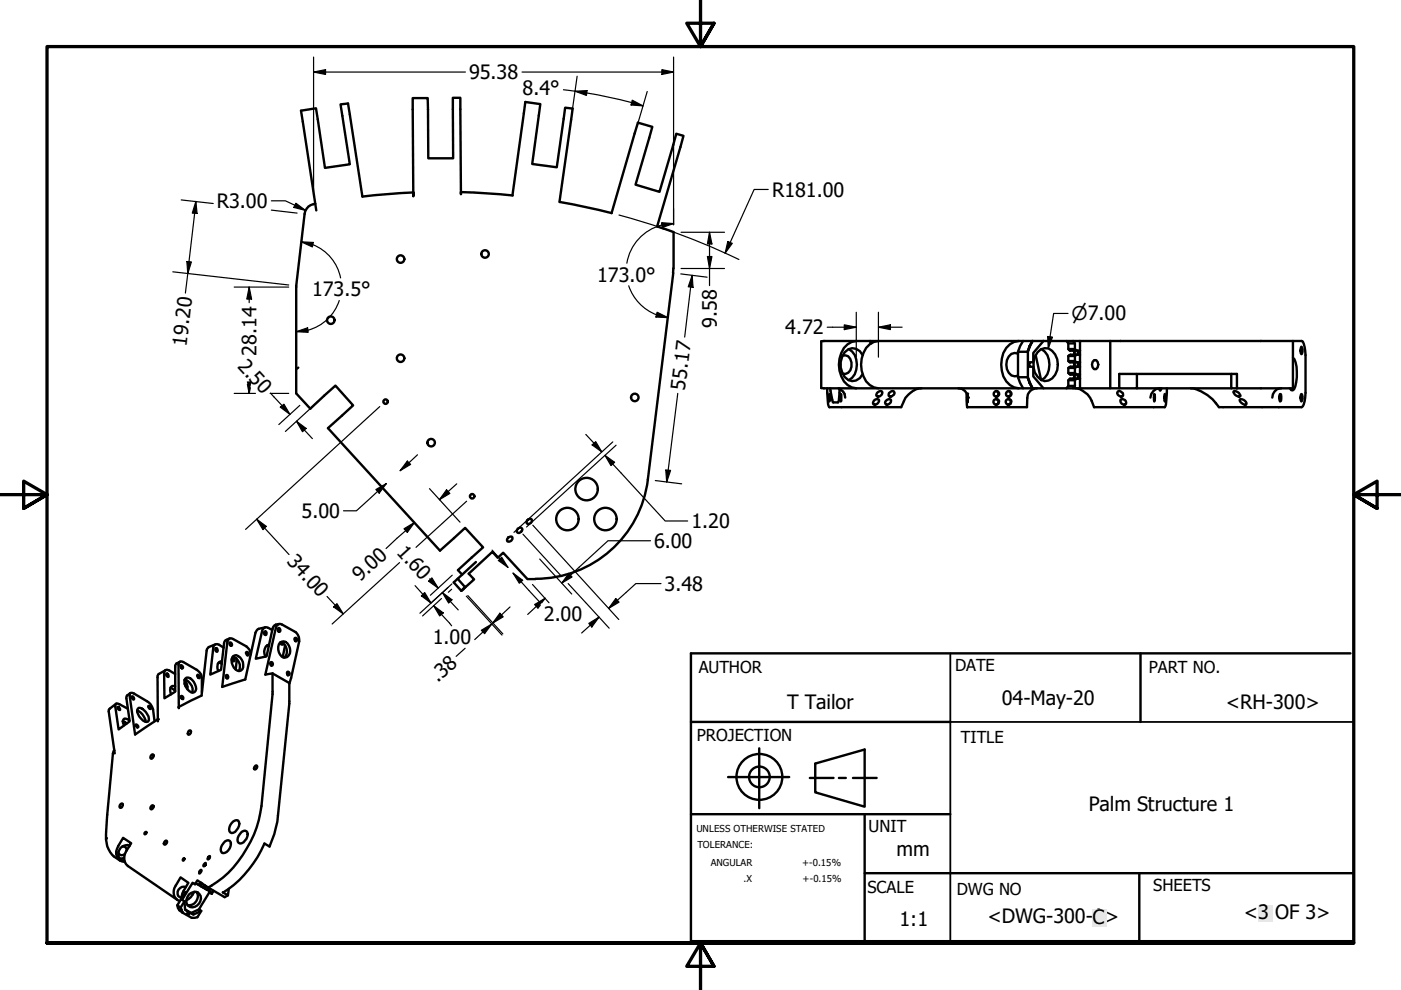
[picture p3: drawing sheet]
<svg xmlns="http://www.w3.org/2000/svg" width="297mm" height="210mm" viewBox="0 0 297 210" stroke-linecap="round" stroke-linejoin="round" font-family="sans-serif">
<!-- layer: Visible (ANSI) -->
<g fill="none" stroke="#000" stroke-width=".51">
<path d="M66.9 43.2h-.2a2.41 2.41 0 0 0-2.1 2.2l-1.8 15.2v22.8l3 3.2 5.3-4.8 3.8 4.2-5.4 4.8 23.8 25.9 5.3-4.8 3.8 4.1-5.3 4.9 .9 .9M76.8 41.7l-3-19.8-1.6 .2 2 12.7-5.3 .8-1.9-12.6-3.2 .5 3.3 21.1M87.7 40.8l-10.8 .9M97.7 40.7v.5l-.1-20.5h-1.6l.1 12.9h-5.3l-.1-12.8h-3.2l.1 20.8v-.8M97.8 40.7l10.9 .7M108.6 41.4l2.8-19.8 3.2 .5-1.8 12.7 5.2 .7 1.8-12.7 1.6 .2-2.8 19.8M118.7 42.8l6 1.2 5 1.2M129.7 45.2l5.6-19.2 3 .9-3.6 12.3 5.1 1.5 3.6-12.3 1.5 .4-5.6 19.2M139.4 48l3.4 1.2M142.7 57.9l-5.3 43.8M142.7 56.9v1M142.8 49.2v7.7"/>
<path d="M63.2 77.9l-.4 .4M178.6 75.4a1.44 1.44 0 0 1 1.9 1.5 1.78 1.78 0 0 1-1.9 2.3M180 74a4 4 0 0 1 0 6.6M181.5 72.3a3.7 3.7 0 0 0-3.1 2.5 6 6 0 0 0 1.3 6.8l.9 .5 .9 .2M182.9 75.3a2.26 2.26 0 0 0-2.3-1.5 2.26 2.26 0 0 0-2 1.8 4.1 4.1 0 0 0 1.2 5 2.2 2.2 0 0 0 3.1-1.3M184.5 72.3l.1 .6M186.2 72.3a3.7 3.7 0 0 0-3.1 2.5 6 6 0 0 0 1.3 6.8l.9 .5 .9 .2M215.8 80l1.1 2.3M215.8 75a1.74 1.74 0 0 0-2.3 1.4 2.9 2.9 0 0 0 .9 3.2l.7 .2 .7-.1M215.8 74.6h2.1v5.4h-2.1M215.8 74.6v5.4M216 72.3a4 4 0 0 0-3.6 3.7 5.2 5.2 0 0 0 2.6 6.1l1 .2"/>
<path d="M216.9 72.3l-.6 1.1-.5 1.2M217.9 80l.4 1.2M218.3 73.4l-.4 1.2M218.4 73.4l-.5 1.2M218.9 72.3l-.6 1.1M219.6 75.3l1.1 5.3M220 74.7a2.15 2.15 0 0 1 3.7 .5 3.9 3.9 0 0 1-1.4 5.5 2.46 2.46 0 0 1-2.9-1.7 4.5 4.5 0 0 1 .6-4.3zM220.8 74a4 4 0 0 1 0 6.6M221.2 72.3l-47.1 .1v9.9h63.2M221.2 72.3h54.8a2.53 2.53 0 0 1 .7 2.1l.1 8.9a4.5 4.5 0 0 1-.8 3h-17.6a9 9 0 0 0-5.9-4M221.2 72.3l-2.1 2.5v2h-.9v1h.9v2l2.1 2.5M226.1 72.3l.4 .5v1.2"/>
<path d="M226.5 79.1h1.4l.4 .3h-1.4zM226.5 75.5v1.1M226.5 78v1.1M226.5 72.8h1.4M226.9 74.3l.1-.1 .5 .1M226.9 76.8h.6M227 75.2l-.1 .2 .7-.2M227 75.2l-.5 .3h1.4l.4-.3M227 77.8l-.1 .1 .7-.1M227 77.8l-.5 .2h1.4l.4-.2M227 79.4l-.1-.2 .7 .2M227 75.2h1.3"/>
<path d="M227 77.8h1.3M227.5 72.3l.4 .5v1.2M227.8 79.4v.9M227.8 76.8v1M227.8 74.3v.9M227.9 74.3l-.1 .2 .1 .7-.1-.4zM227.9 76.8l-.1 .3 .1 .7-.1-.5zM227.9 79.4l-.1 .4 .1 .5M227.9 75.5v1.1M227.9 78v1.1M228.2 74.3l-.3-.3h-1.4l.3 .3h2.2M228.2 76.8l-.3-.2h-1.4l.3 .2h2.2"/>
<path d="M228.3 77.8h.7v1.6h-.7M228.3 75.2h.7v1.6M228.4 74.3l.1 .3v.6M228.4 76.8l.1 1M228.5 79.4l-.1 .9M229 72.3v2.9M229 76.8v1M229 79.4v2.9M232 76.4h.4a1.24 1.24 0 0 1 0 1.9h-.4a1.24 1.24 0 0 1 0-1.9zM235.4 72.3v10M241 79.3v3h-3.7v-3h25v3M261 79.3v3h1.3"/>
<path d="M274.1 72.3v10h-11.8M274.1 75.9a4.1 4.1 0 0 1 .9 2.9 8.4 8.4 0 0 1-.6 3.7l-.3 .3-.4-.1-.2-.4M275.9 73.5a1.24 1.24 0 0 1 0 1.6 1.75 1.75 0 0 1 0-1.6zM175.4 82.3l.1 1.9a3.2 3.2 0 0 0 .3 2.1h15.3a5.1 5.1 0 0 1 4.3-4M175.8 83.5l.2 .5-.2 1.1-.1-.8zM176 82.3l.7 3h1l.1-.2 .2-2.7M177.8 82.3a2.13 2.13 0 0 1 1.4 2M178.2 83.5l.2 .1v1.4l-.2 .1zM185.4 84.8a.67 .67 0 0 1 1 0 .8 .8 0 0 1-.4 .8 .8 .8 0 0 1-.9 0zM185.9 83.3a.72 .72 0 0 1 1.2-.1 .8 .8 0 0 1-.4 .7 .8 .8 0 0 1-.9 0zM188 84.8a.61 .61 0 0 1 .9 0 .9 .9 0 0 1-1.1 1l-.2-.5zM188.5 83.3a.72 .72 0 0 1 1.1-.1 .89 .89 0 0 1-1.1 .8l-.1-.1z"/>
<path d="M203.2 82.3a1.95 1.95 0 0 1 2 2M205 83.5v1.6zM205 83.5v1.8l.1-1.5M205.2 83.9v1.2v-1.2M211.2 82.9l.4 .2 .1 .4-.1 .4-.4 .2M211.2 84.6l.4 .2 .1 .4-.1 .4-.5 .2M213.8 82.9l.4 .2 .1 .4-.1 .4-.4 .2M213.8 84.6l.4 .2 .1 .4-.1 .4-.5 .2M218.3 81.2l.6 1.1M218.4 81.2l.5 1.1M219.9 82.3a2.05 2.05 0 0 0-2.1 2.1l-.1 1.9h-12.5a1.22 1.22 0 0 1-.2-1.2v-1.6M226.5 80.6v1.2l-.4 .5"/>
<path d="M226.5 81.8h1.4M226.9 80.3h.6M227.5 80.3h1.5M227.5 80.3h-.7l-.3 .3h1.4l.3-.3M227.9 80.6v1.2l-.4 .5M227.9 82.3a4.7 4.7 0 0 1 4.1 4h15a10.2 10.2 0 0 0 .4-4M237 83a.8 .8 0 0 1 .9 .2 .8 .8 0 0 1 .1 .8 .77 .77 0 0 1-.8-.2 .77 .77 0 0 1-.2-.8zM237.6 84.8a.73 .73 0 0 1 .9 0 .73 .73 0 0 1 .1 1 .84 .84 0 0 1-1-1zM241 82.3h20M244.7 83.5l.2 .5-.2 1.1zM245.7 82.3l.3 .5 .3-.5M245.9 82.3a2.06 2.06 0 0 0-2 2"/>
<path d="M247 83.5l.1 .5-.1 1.1-.2-.8zM261.6 83a1.18 1.18 0 0 1 1.4 1 1.18 1.18 0 0 1-1.4-1zM262.9 84.7a1.07 1.07 0 0 1 1.3 1.1 1.17 1.17 0 0 1-1.3-1.1zM271.4 83.5l.2 .1a1.65 1.65 0 0 1-.2 1.5 1.75 1.75 0 0 1 0-1.6zM271.7 82.3a1.84 1.84 0 0 0-2 2M275.9 83.5a1.24 1.24 0 0 1 0 1.6 1.75 1.75 0 0 1 0-1.6zM100.9 119.2l-3.9 3.5 1.6 1.8 1.9-1.7-1.1-1.2 5-4.6 1.1 1.3 1.2-1.1 5.1 5.6h1.7M107.8 114l.6-.2 .2 .2a.77 .77 0 0 1-1 .8l-.1-.5zM109.8 112l.4-.1a.45 .45 0 0 1 .5 .5l-.2 .3-.6 .3-.4-.3zM111.9 110.2l.4-.2 .4 .1 .1 .4-.3 .4-.4 .2-.4-.1-.1-.4zM137.4 101.7a24 24 0 0 1-23.8 21M45.7 136.6l-1.4 .6-.4 .4-1.2 9.9-4.8 2.4v.2l-.1-9.2a.61 .61 0 0 1 .3-.6 .61 .61 0 0 1 .8 .1l2.8 1.6a2.23 2.23 0 0 1 1.1 1.8v3"/>
<path d="M45.7 137.4l.4 .2 .1 .3-.2 .3a.53 .53 0 0 1-.3-.8zM48.7 135.4l-.9 .4-.2 .3-.7 5.9-2.3 1 .6-5.6a.77 .77 0 0 1 .4-.7 .77 .77 0 0 1 .8 0l1 .6M48.7 136.2h.1a.5 .5 0 0 1 .3 .7 .48 .48 0 0 1-.4-.7zM49.3 139.5l.4 .2v.5l-.4-.1-.2-.2zM49.3 139.2a2.16 2.16 0 0 1 1.3 3.1M49.4 139.2a.99 .99 0 0 1 1.5 .2 2.01 2.01 0 0 1 .2 2.7 1.65 1.65 0 0 1-2-1.5v-.6zM50.1 139.5l-.1 2.5M52.2 138.3l.2-.1a.45 .45 0 0 1 .2 .8l-.3-.3zM56.1 133.9l.4 .2v.5l-.2 .1-.4-.4zM56.3 133l-1.7 .4-.4 .7-2.2 10-4.9 1.5 1.1-9.5a.76 .76 0 0 1 .4-.7 .76 .76 0 0 1 .8 .1l2.9 1.6a2.04 2.04 0 0 1 .8 1.7M56.6 136.9l.4 .1M57 136.7a1.75 1.75 0 0 0-.7 2.5"/>
<path d="M58.9 133.3l.2-.2a.51 .51 0 0 1 .2 .9 .48 .48 0 0 1-.4-.7zM59.2 132.3a1.24 1.24 0 0 0-1.4 1l-1.3 5.9-2.3 .5 1.4-5.9a.92 .92 0 0 1 1.3-.7l.8 .5M59.4 136.2a1.19 1.19 0 0 1 1.9 .7 1.53 1.53 0 0 1 .2 1.7 1.53 1.53 0 0 1-1.4 .8 2.23 2.23 0 0 1-.7-3.2zM60.1 136.4l-.1 .2h-.4l-.1-.4a1.97 1.97 0 0 1 .8 3.2M60.5 136.8l-.6 2.5M62.5 135.3h.4l.1 .2-.2 .5a.49 .49 0 0 1-.3-.7zM97 122.7l-.8 .8 1.6 1.8 .4-.4M98.6 124.5l-.8 .8M98.7 124.5l-.5 .4M24.3 159.1l-.4 .7-1.4 15.9a7.1 7.1 0 0 0 1.2 5.5l1.8 1.3M24.6 149.2l-1.5 1.3 1.2 9.2M25 149.9a.55 .55 0 0 1 .5 .6h-.4z"/>
<path d="M26.9 153.4l-.9-.5 .7 .6M27.4 152.8a.88 .88 0 0 0-1.2-.2l-.2 .3 .3 .9M27.6 147l-.8 .7 .7 5.2-2.4 1.8-.7-5.2 .4-.4 .2 .1 2.1 1.1M27.9 147.7h.4l.1 .6a.53 .53 0 0 1-.5-.6zM28.8 153.6a.45 .45 0 0 1 .5 .6l-.4-.2zM29.1 150.7a2.86 2.86 0 0 1 1.8 2.3M29.2 150.3l.2-.2a2.66 2.66 0 0 1 2.2 2.7l-.2 .2a2.26 2.26 0 0 1-2.3-2zM31.4 149.7a.47 .47 0 0 1 .5 .6l-.3-.2zM35.1 142.1l-1.4 .8-.3 .4 .1 9.6v-.4l-4.9 3.2-1.1-8.5 .1-.2 .1-.1 .7 .1 2.8 1.7 .7 .6 .5 1.1 .4 2.5M35.3 142.8a.46 .46 0 0 1 .4 .3 .46 .46 0 0 1-.1 .4l-.4-.3zM36.1 145.8l1 .7M37.1 145.5a.82 .82 0 0 0-.9 .2 .82 .82 0 0 0-.1 1l.2 .5"/>
<path d="M38.2 140.3l-.8 .4-.3 .4v5.6l-2.2 1.4v-5.7l.1-.3 .5-.1 1.6 .9M38.3 141.1l.1-.1 .4 .4-.1 .3a.47 .47 0 0 1-.4-.6zM38.4 147.6h.3l.2 .3-.1 .3a.47 .47 0 0 1-.4-.6zM39.1 144.2l.6 1.1 .1 .8M39.1 144.9l.2 .6M39.2 144.1a2.55 2.55 0 0 1 1.6 2.7M39.3 143.9a.97 .97 0 0 1 1.4 .2 1.99 1.99 0 0 1 .6 2.6 1.82 1.82 0 0 1-2.1-1.6l-.1-.9zM40 155l.4-.1a.57 .57 0 0 1-.5 .8zM41.8 143.1l.2-.1 .4 .4-.1 .4a.56 .56 0 0 1-.5-.7zM46.4 140.5l.6 .3M47.1 140.2a1.13 1.13 0 0 0-1 1.6l.2 .5M47.9 143.2h.4l.1 .2-.1 .5a.49 .49 0 0 1-.4-.7z"/>
<path d="M57.3 140.4h.4l.1 .3-.1 .4-.4-.2zM57.8 142.8l3.5 2v4.4l-2.4 23.7a22.9 22.9 0 0 1-1.8 6.6l-1-.6a22.2 22.2 0 0 1-8.9 10.3l1.1 .6 .2-1.4M57.8 142.8v4.4l-2.4 23.7a24.5 24.5 0 0 1-9.4 16.1l-1.9 1.2-2.3-1.5-.5 .8-.5-.3-2.2 3.6 .5 .3-.8 1.3-.7-.5 1.7-2.8M57.8 142.8l-1.5 .2 2.2-9.9a.92 .92 0 0 1 1.3-.7l2.9 1.6a2.26 2.26 0 0 1 .7 2l-2.1 8.9M60.9 142.5l.2-.1 .3 .3-.2 .5-.3-.2zM22.7 177.7l-.2 .3M25.6 170.5l.4-.1a.57 .57 0 0 1-.6 .8v-.5zM25.9 179.5a.73 .73 0 0 1 1 .8M27.2 179.2l.2 .3M27.5 179.3a1.83 1.83 0 0 0-2.1 .7 1.83 1.83 0 0 0 .1 2.2l.9 .3M30.7 176.6l.3-.2 .1 .1-.3 .4-.2-.1zM32.1 170.9l.4-.1a.54 .54 0 0 1-.6 .7v-.4z"/>
<path d="M32.1 160.1l.4-.1a.57 .57 0 0 1-.6 .8v-.5zM35 178.3h.4a.54 .54 0 0 1-.6 .7v-.4zM47.7 178.4l.7-.2a1.26 1.26 0 0 1 0 2.1 1.21 1.21 0 0 1-1.3 .5 1.85 1.85 0 0 1 .6-2.4zM49.5 174.2l.7-.3a.82 .82 0 0 1 .5 1.2 2.28 2.28 0 0 1-1.6 1.5 1.26 1.26 0 0 1 0-2.1zM51.2 176.4l.7-.3a1.21 1.21 0 0 1 0 2.1 .89 .89 0 0 1-1.5 .3 2.07 2.07 0 0 1 .8-2.1zM54.1 162.4l.4-.1a.54 .54 0 0 1-.6 .8v-.4zM25.1 180.6a.78 .78 0 0 0 .5 .7 .78 .78 0 0 0 .9-.2M26.3 181.9l-1 .1M26.5 182.7a2.04 2.04 0 0 1-1.8-1.2 2.04 2.04 0 0 1 .4-2.1l1-1.8 1.7 1.2a4.2 4.2 0 0 0-1.3 4l.6 .8 10.5 7.2M38.3 192.4l.4 1.1zM38.5 190.4a5.4 5.4 0 0 1 1.4-3.2l-1.6-1.2-1 1.7a2.13 2.13 0 0 0 .8 3.3M38.9 182l.2 .1-.3 .4z"/>
<path d="M39.1 191.1l.1 1.8 .7 .4M39.2 192.8l.7 .5-.3 .5 .3 .2-.2-.2M39.4 188.1a1.28 1.28 0 0 0-1.5 .5 1.28 1.28 0 0 0 .2 1.6l.4 .1M39.8 193.1l.5 .4-.4 .5M40.1 189.6a1.45 1.45 0 0 1 2.1-.2 1.45 1.45 0 0 1 0 2.2 1.45 1.45 0 0 1-1.5 .8 1.45 1.45 0 0 1-1.2-1.2l.1-.5zM40.3 193.5l.7 .4M41.2 189.1a3.7 3.7 0 0 1-1.7 1.8M41.3 187.5l.4-.1 .4 .2M41.7 189.1a1.88 1.88 0 0 1-.1 2 1.88 1.88 0 0 1-1.8 .8M42.1 187.6l.5 .3 .1-.2M42.2 192.8l-1.7 .8-.7-.4M42.4 187.5l-.2 .1"/>
<path d="M42.4 187.5l.3 .2M42.5 184.5l.2-.1v.2l-.5 .6zM42.5 187.1l-.4 .5M42.6 187.9l.4 .2M42.6 187.2l-.2 .3M42.7 193.1l-1.7 .8-.5-.3M42.9 187.3l-.2 .4M43 188.1l.5 .3v-.2M43.2 183.2l.4-.2v.4l-.4 .3zM43.2 188l-.1 .1M43.2 188l.3 .2M43.4 187.7l-.4 .4"/>
<path d="M43.4 187.7l-.2 .3M43.5 188.4l.4 .3 .2-.2M43.7 187.9l-.2 .3M43.9 188.6l.5 .3v-.2M44.1 188.5l-.1 .1M44.1 188.2l3.5 2 .7-.4M44.3 188.3l-.2 .2 .3 .2 .2-.3M44.3 188.2l-.2 .3M44.3 181.5h.2l-.1 .5-.3 .2-.1-.2zM44.3 188.9l.1 .3M44.4 188.9l.4 .3 .1 .3M45.3 188.9l-.4 .6-.5-.3-2.2 3.6 .5 .3-.9 1.4-1.2 .1-1.9-1.1-.7-.5-.4-1.1"/>
<circle cx="84.9" cy="54.9" r=".79"/>
<circle cx="102.8" cy="53.9" r=".79"/>
<circle cx="70.1" cy="67.9" r=".79"/>
<circle cx="84.9" cy="75.9" r=".79"/>
<circle cx="81.8" cy="85.2" r=".48"/>
<circle cx="91.4" cy="93.9" r=".79"/>
<circle cx="134.6" cy="84.3" r=".79"/>
<circle cx="211.2" cy="85.2" r=".62"/>
<circle cx="211.3" cy="83.5" r=".59"/>
<circle cx="213.8" cy="85.2" r=".62"/>
<circle cx="213.9" cy="83.5" r=".59"/>
<circle cx="100.1" cy="105.2" r=".48"/>
<circle cx="120.3" cy="110" r="2.38"/>
<circle cx="124.4" cy="103.7" r="2.38"/>
<circle cx="128.4" cy="110" r="2.38"/>
</g>
<g fill="#000">
<circle cx="205" cy="83.5" r=".25"/>
<circle cx="205.2" cy="84.3" r=".25"/>
<circle cx="33.5" cy="152.5" r=".25"/>
</g>
<!-- layer: Border (ANSI) -->
<path d="M148.5 -.1v10l-2.9-5h5.8l-2.9 5 2.9-5M0 104.9h10l-5-2.9v5.8l5-2.9-5 2.9M297 104.9h-10l5-2.9v5.8l-5-2.9 5 2.9M10 199.9v-190h277v190h-277h277M151.4 204.9l-2.9-5 2.9 5h-5.8l2.9-5v10" fill="none" stroke="#000" stroke-width=".7"/>
<!-- layer: Title (ANSI) -->
<g fill="none" stroke="#000" stroke-width=".51">
<path d="M241.8 138.5v14.6M286.3 138.5h-139.8v61.1h140.5M146.5 153.1h55M161 158.7v12.7M146.5 172.6h55M154.4 164.8h12.9M171.7 164.9h5M172.8 161.9l10.5-3v12.1l-10.5-3zM177.9 164.9h1.4M180.8 164.9h5.1M183.3 172.6v27.3M183.3 185.1h103.5"/>
<path d="M241.6 185.1v14.8"/>
<circle cx="161" cy="164.7" r="4.9"/>
<circle cx="161" cy="164.7" r="2.19"/>
</g>
<path d="M201.5 138.5v61.1M201.5 153.1h85.3M139.3 199.9h147.5" fill="none" stroke="#000" stroke-width=".38"/>
<!-- layer: Dimension (ANSI) -->
<g fill="none" stroke="#000" stroke-width=".25">
<path d="M66.5 15.3l2.5-.5v1zM66.5 15.3h32.2M66.5 12.1v29.6M110.7 15.3h32.1M119.5 19l6.8 1 7.6 1.8M121.9 19.3l2.6-.1-.2 1zM122.4 16.2l-1.1 7.6M137.2 19.4l-2.1 7.4M140.3 14.8l2.5 .5-2.5 .5zM142.8 12.1v35.6M133.9 21.8l2.4 .7M134 21.2l2.3 1.3-2.5-.2z"/>
<path d="M36.6 57.6l24.6 2.8M38.4 42.4l6.8 .8M39.6 55.5h1l-.8 2.5zM41.5 42.7l.3 2.5h-1zM41.5 42.7l-2.2 19.4M57.5 42.6h3l4.3 2M57.5 44.5l5.5 .7M62.7 43.1l2.1 1.5-2.5-.6zM63.9 51.3l2.5 .1-.2 1zM63.9 51.3l2.4 .6M66.3 51.9a9.6 9.6 0 0 1 5.9 7M131.2 45.6l9.4 2.8"/>
<path d="M140.3 47.2l2.5 .2-2.4 .8zM140.3 47.7a10 10 0 0 0-7.4 8.1M141.1 48.6l7.3 2.8 8.3 3.6M142.8 47.4l-2.5 .3M144.3 58.1l5.6 .7M144.4 49.2h9.2M144.4 56.9h9.2M146.7 58.4l.2 2.5-1-.1zM146.7 58.4l-1.5 13.1M150 54.4h.9l-.5 2.5zM150.4 49.2l.5 2.5h-.9zM150.4 49.2v11.4"/>
<path d="M154.3 51.2l1 .4-1.6 2.1zM162.9 40.2h-3l-6.2 13.5M49.7 60.9h11.5M52.8 60.9l.5 2.5h-1zM52.8 60.9v3.3M62.8 70.3l2.4-.8 .1 1zM65.3 69.9l-2.5 .4M71.9 63.7a9.6 9.6 0 0 1-6.6 6.3M133.3 60.6a10 10 0 0 0 5.8 6.1M139.2 66.7l2.4 .6M139.3 66.2l2.3 1.1-2.5-.1zM175.4 69.4h6.1"/>
<path d="M179 68.9l2.5 .5-2.5 .5zM181.5 66.2v9.5M186.2 69.4l2.6-.5v1zM186.2 69.4h5.1M186.2 66.2v9.5M222.1 71.3l1 .2-.9 2.4zM226.4 66.5h-3l-1.2 7.4M49.7 83.4h4.5M52.5 81.5l.3 1.9v-1.5M53.1 82.2l-.3 1.2M57.3 83.4h3.9M57.3 83.3l4.2 4.6"/>
<path d="M59.4 86.3l.8-.6 1.3 2.2zM62.9 89.3l2 1.5-.8 .7zM62.9 89.3l3.3 3.7M63.6 86l-4.5 4M67.6 85l-7.1 6.5M80.5 86.2l-28.4 26M86.4 97.8l.7 .7-2.3 1.3zM88.5 96.4l-3.7 3.4M124.2 92.1l3.4 3.7M125.5 94.3l.8-.7 1.3 2.2zM128.3 96.6l2 1.4-.8 .7zM128.3 96.6l12.7 13.9h4.8"/>
<path d="M129.9 93.7l-20.9 19.2M130.6 94.4l-19 17.3M141.2 99.7h1l-.8 2.5zM143.7 83.4l-2.3 18.8M54.4 110.1l2.1 1.5-.7 .7zM54.4 110.1l6.9 7.5M79.7 103.8l2.2-1.3-1.5 2.1zM81.9 102.5l-6.3 5.8h-2.8M84.7 119.3l-14.3 13M85.7 112.1l2.2-1.3-1.5 2.1zM87.9 110.8l-6 5.5M91.1 103.6l6.4 7.1"/>
<path d="M94.7 103.9l.7 .7-2.2 1.4zM96.8 102.6l-3.6 3.4M98.9 106.3l-10.7 9.7M104.3 116.6l3.4 3.7M106.4 118.1l1.3 2.2-2-1.5zM110.9 113.3l8.2 9M113 111.4l18.2 20M114.4 118.5l6.8 7.5M137.9 114.7h-9l-9.8 8.9M138.9 101.9l5.6 .7M69.3 126.5l3.5 3.6M71.4 128l1.4 2.1-2.1-1.4z"/>
<path d="M88 124.2l3.4 3.7M89.3 126.3l.7-.7 1.4 2.3zM90.9 123.2l.7-.7 1.3 2.2zM91.1 122.7l1.8 2M91.9 128.4l2.1 1.6-.8 .6zM91.9 128.4l3.9 4.3M93.6 126.9l-4 3.7M93.8 125.6l2 1.6-.7 .7zM93.8 125.6l3.4 3.7M95.8 124.9l-.7 .7M95.8 123.8l-6.8 6.2M95.9 122l-4.7 4.2"/>
<path d="M98.6 137.4l-1.9 1.8M98.9 126.4l7.5 8.3M99.2 126.3l7.4 8.1M102 133.6l2.3-1.3-1.6 2zM104.3 132.3l-3.7 3.3M106 130l.7 .8-2.2 1.3zM108.1 128.7l-3.6 3.4M108.8 121.5l2 1.5-.7 .7zM108.8 121.5l5.8 6.3M112.9 123.9l3.5 3.9M115.6 126.8l-2.3 1.4 .7 .7 .6-.6M115.6 126.8l-3.7 3.5"/>
<path d="M115.6 126.8l-.7 1M120.5 123.7l3.7 4.1M120.6 121.6l.7 .7-2.2 1.3zM124.3 127.9l4.9 5.3M124.8 132.2l2.2-1.4-1.5 2.1zM127 130.8l-3.7 3.4M130.6 126.9l.7 .8-2.3 1.3zM140.1 123.7h-5.3l-5.8 5.3"/>
</g>
<g fill="#000">
<path d="M66.5 15.3l2.5-.5v1z" fill-rule="evenodd"/>
<path d="M121.9 19.3l2.6-.1-.2 1z" fill-rule="evenodd"/>
<path d="M140.3 14.8l2.5 .5-2.5 .5z" fill-rule="evenodd"/>
<path d="M134 21.2l2.3 1.3-2.5-.2z" fill-rule="evenodd"/>
<path d="M39.6 55.5h1l-.8 2.5z" fill-rule="evenodd"/>
<path d="M41.5 42.7l.3 2.5h-1z" fill-rule="evenodd"/>
<path d="M62.7 43.1l2.1 1.5-2.5-.6z" fill-rule="evenodd"/>
<path d="M63.9 51.3l2.5 .1-.2 1z" fill-rule="evenodd"/>
<path d="M140.3 47.2l2.5 .2-2.4 .8z" fill-rule="evenodd"/>
<path d="M150 54.4h.9l-.5 2.5z" fill-rule="evenodd"/>
<path d="M150.4 49.2l.5 2.5h-.9z" fill-rule="evenodd"/>
<path d="M154.3 51.2l1 .4-1.6 2.1z" fill-rule="evenodd"/>
<path d="M52.8 60.9l.5 2.5h-1z" fill-rule="evenodd"/>
<path d="M62.8 70.3l2.4-.8 .1 1z" fill-rule="evenodd"/>
<path d="M139.3 66.2l2.3 1.1-2.5-.1z" fill-rule="evenodd"/>
<path d="M146.7 58.4l.2 2.5-1-.1z" fill-rule="evenodd"/>
<path d="M179 68.9l2.5 .5-2.5 .5z" fill-rule="evenodd"/>
<path d="M186.2 69.4l2.6-.5v1z" fill-rule="evenodd"/>
<path d="M222.1 71.3l1 .2-.9 2.4z" fill-rule="evenodd"/>
<path d="M52.3 80.9h1l-.5 2.5z" fill-rule="evenodd"/>
<path d="M59.4 86.3l.8-.6 1.3 2.2z" fill-rule="evenodd"/>
<path d="M62.9 89.3l2 1.5-.8 .7z" fill-rule="evenodd"/>
<path d="M86.4 97.8l.7 .7-2.3 1.3z" fill-rule="evenodd"/>
<path d="M125.5 94.3l.8-.7 1.3 2.2z" fill-rule="evenodd"/>
<path d="M128.3 96.6l2 1.4-.8 .7z" fill-rule="evenodd"/>
<path d="M141.2 99.7h1l-.8 2.5z" fill-rule="evenodd"/>
<path d="M54.4 110.1l2.1 1.5-.7 .7z" fill-rule="evenodd"/>
<path d="M79.7 103.8l2.2-1.3-1.5 2.1z" fill-rule="evenodd"/>
<path d="M85.7 112.1l2.2-1.3-1.5 2.1z" fill-rule="evenodd"/>
<path d="M94.7 103.9l.7 .7-2.2 1.4z" fill-rule="evenodd"/>
<path d="M106.4 118.1l1.3 2.2-2-1.5z" fill-rule="evenodd"/>
<path d="M71.4 128l1.4 2.1-2.1-1.4z" fill-rule="evenodd"/>
<path d="M89.3 126.3l.7-.7 1.4 2.3z" fill-rule="evenodd"/>
<path d="M90.9 123.2l.7-.7 1.3 2.2z" fill-rule="evenodd"/>
<path d="M91.9 128.4l2.1 1.6-.8 .6z" fill-rule="evenodd"/>
<path d="M93.8 125.6l2 1.6-.7 .7z" fill-rule="evenodd"/>
<path d="M102 133.6l2.3-1.3-1.6 2z" fill-rule="evenodd"/>
<path d="M106 130l.7 .8-2.2 1.3z" fill-rule="evenodd"/>
<path d="M108.8 121.5l2 1.5-.7 .7z" fill-rule="evenodd"/>
<path d="M113.3 128.2l2.3-1.4-1.6 2.1z" fill-rule="evenodd"/>
<path d="M120.6 121.6l.7 .7-2.2 1.3z" fill-rule="evenodd"/>
<path d="M124.8 132.2l2.2-1.4-1.5 2.1z" fill-rule="evenodd"/>
<path d="M130.6 126.9l.7 .8-2.3 1.3z" fill-rule="evenodd"/>
</g>
<!-- layer: Symbol (ANSI) -->
<g fill="#ebeadb">
<path d="M266.8 191.8h2.9v3.6h-2.9z" fill-rule="evenodd"/>
<path d="M231.6 192.7h3v3.7h-3z" fill-rule="evenodd"/>
</g>
<g font-size="4.2">
<text x="99.4" y="16.8">95.38</text>
<text x="110.8" y="20.1">8.4°</text>
<text x="163.7" y="41.7">R181.00</text>
<text x="46" y="44.1">R3.00</text>
<text x="126.6" y="59.7">173.0°</text>
<text x="66.2" y="62.8">173.5°</text>
<text x="152" y="69.4" transform="rotate(-90 152 69.4)">9.58</text>
<text x="166.5" y="70.9">4.72</text>
<text x="39.6" y="73.5" transform="rotate(-84 39.6 73.5)">19.20</text>
<text x="50.2" y="77.8" transform="rotate(48 50.2 77.8)">2.50</text>
<text x="54.4" y="75.4" transform="rotate(-90 54.4 75.4)">28.14</text>
<text x="145.2" y="82.8" transform="rotate(-83 145.2 82.8)">55.17</text>
<text x="63.9" y="109.8">5.00</text>
<text x="146.6" y="112">1.20</text>
<text x="60.7" y="119.2" transform="rotate(48 60.7 119.2)">34.00</text>
<text x="83.9" y="117.2" transform="rotate(48 83.9 117.2)">1.60</text>
<text x="138.7" y="116.2">6.00</text>
<text x="76.3" y="123.4" transform="rotate(-42 76.3 123.4)">9.00</text>
<text x="140.9" y="125.3">3.48</text>
<text x="115.3" y="131.7">2.00</text>
<text x="91.8" y="136.6">1.00</text>
<text x="92.8" y="144.8" transform="rotate(-42 92.8 144.8)">.38</text>
<text x="212.4" y="149.6">04-May-20</text>
<text x="166.9" y="150.3">T Tailor</text>
<text x="259.9" y="150.4">&lt;RH-300&gt;</text>
<text x="230.8" y="171.9">Palm Structure 1</text>
<text x="190.1" y="181.5">mm</text>
<text x="190.7" y="196.3">1:1</text>
<text x="209.4" y="195.7">&lt;DWG-300-</text>
<text x="231.6" y="195.8">C</text>
<text x="231.7" y="195.7">A&gt;</text>
<text x="263.7" y="194.9">&lt;</text>
<text x="266.8" y="194.9">1</text>
<text x="266.8" y="194.9">3</text>
<text x="270.4" y="194.9">OF 3&gt;</text>
</g>
<text font-size="4" x="227.2" y="67.9">⌀7.00</text>
<g font-size="3.5">
<text x="148.1" y="142.8">AUTHOR</text>
<text x="202.5" y="142.2">DATE</text>
<text x="243.6" y="142.8">PART NO.</text>
<text x="147.8" y="157.2">PROJECTION</text>
<text x="203.7" y="157.5">TITLE</text>
<text x="184.1" y="176.4">UNIT</text>
<text x="184" y="189.3">SCALE</text>
<text x="202.9" y="189.7">DWG NO</text>
<text x="244.5" y="188.9">SHEETS</text>
</g>
<g font-size="2">
<text x="147.6" y="176.4">UNLESS OTHERWISE STATED</text>
<text x="147.9" y="179.9">TOLERANCE:</text>
<text x="150.7" y="183.6">ANGULAR</text>
<text x="170.1" y="183.7">+-0.15%</text>
<text x="157.6" y="187">.X</text>
<text x="170.2" y="187">+-0.15%</text>
</g>
</svg>
